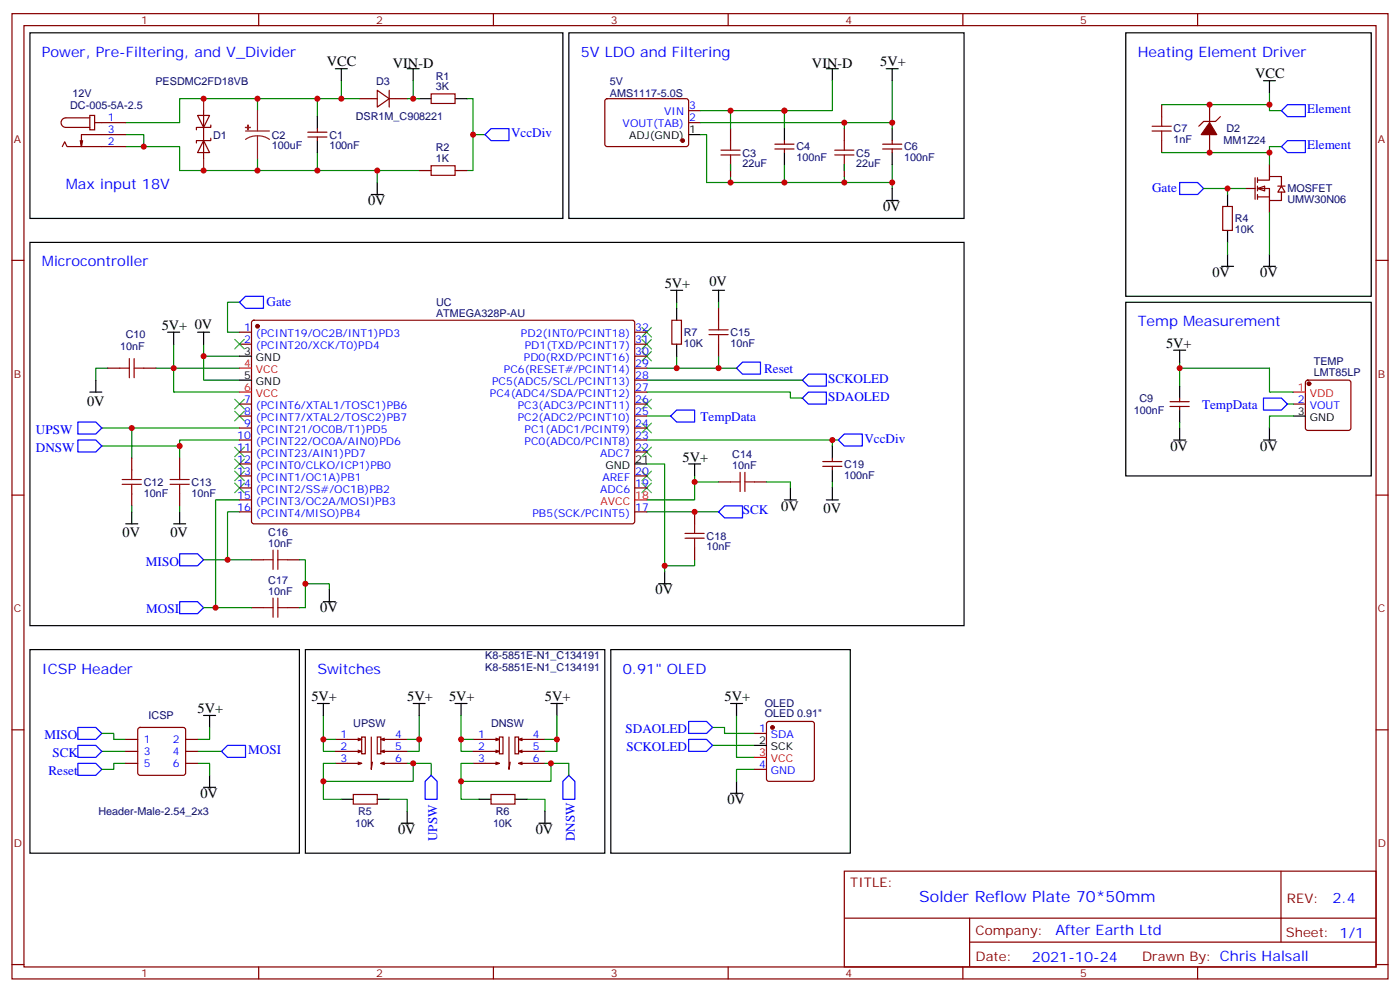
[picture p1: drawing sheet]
<svg xmlns="http://www.w3.org/2000/svg" width="412mm" height="292mm" viewBox="0 0 412 292" stroke-linecap="round" stroke-linejoin="round" font-family="sans-serif">
<g fill="none" stroke="#870000" stroke-width=".35">
<path d="M3.5 4h405.4v284.4h-405.4zM7.1 7.5h398.2v277.3h-398.2zM76.2 4v3.5M145.3 4v3.5M214.5 4v3.5M283.6 4v3.5M352.8 4v3.5M58.2 34h3.5l-1.7 3.5zM60 32.6v14.1M62.1 36.8v.7h-4.2v.7M215.2 37.9v3.5M248.7 37.9v3.5"/>
<path d="M60 41.4l1.7 3.5h-3.5zM62.1 40.7v.7h-4.2v.7M215.2 48.5v3.5M228.2 42.5h5.7M228.2 43.9h5.7M231.1 41.4v1.1M231.1 43.9v1M248.7 48.5v3.5M3.5 76.7h3.6M360.2 60.8h2.8v7.1h-2.8zM405.3 76.7h3.6M197.9 94.3h2.8v7.1h-2.8z"/>
<path d="M211.7 90.8v3.5M211.7 101.4v3.5M344.7 118.3h5.6M344.7 119.7h5.6M347.5 117.3v1M347.5 119.7v1.1M38.8 134.9v3.5M52.9 134.9v3.5M242.4 137.4h5.6M242.4 136h5.6M245.2 134.9v1.1M245.2 137.4v1"/>
<path d="M3.5 145.8h3.6M38.8 145.5v3.5M52.9 145.5v3.5M405.3 145.8h3.6M74.1 179h3.5M74.1 164.9h3.5M84.7 179h3.5M84.7 164.9h3.5M3.5 215h3.6M98.8 217.8h7.7l-1 .4M105.5 217.5l1 .3M106.5 217.1h1.1v4.9h-1.1z"/>
<path d="M109.4 217.1v9.5l.3-2.1M111.1 217.1h1.1v4.9h-1.1zM113.2 217.5l-1 .3M119.9 217.8h-7.7l1 .4M139.3 217.8h7.8l-1.1 .4M146 217.5l1.1 .3M147.1 217.1h1.1v4.9h-1.1zM149.9 217.1v9.5l.4-2.1M151.7 217.1h1.1v4.9h-1.1zM153.8 217.5l-1 .3M160.5 217.8h-7.7l1 .4M405.3 215h3.6"/>
<path d="M98.8 224.9h7.7l-1 .3M98.8 221.3h7.7l-1 .4M104.1 234h7v2.9h-7zM105.5 224.5l1 .4M105.5 221l1 .3M113.2 224.5l-1 .4M113.2 221l-1 .3M119.9 224.9h-7.7l1 .3M119.9 221.3h-7.7l1 .4M139.3 224.9h7.8l-1.1 .3M139.3 221.3h7.8l-1.1 .4M144.6 234h7.1v2.9h-7.1z"/>
<path d="M146 224.5l1.1 .4M146 221l1.1 .3M153.8 224.5l-1 .4M153.8 221l-1 .3M160.5 224.9h-7.7l1 .3M160.5 221.3h-7.7l1 .4M248.7 256.6h156.6v28.2h-156.6zM377.3 256.6v20.9M248.7 270.5h156.5M285.6 277.5h119.6M285.6 270.5v14.1M3.5 284.1h3.6"/>
<path d="M76.2 284.8v3.6M145.3 284.8v3.6M214.5 284.8v3.6M283.6 284.8v3.6M352.8 284.8v3.6M405.3 284.1h3.6"/>
</g>
<g fill="none" stroke="#008700" stroke-width=".35">
<path d="M60 29.1h15.8M75.8 29.1v3.5M93.5 29.1v5.3M100.5 23.8v5.3h-24.7M231.1 32.6v5.3M248.7 36.1v1.8M37 43.2h15.9v7h58.2M75.8 46.7v3.5M93.5 44.9v5.3M215.2 52v1.8M231.1 48.5v5.3M248.7 48.5v1.7"/>
<path d="M248.7 52v1.8M262.8 48.5v7M199.3 89v1.8M211.7 89v1.8M31.7 108.4h-3.5v3.6M45.9 108.4h5.3v7.1h19.4M51.2 101.4v7h19.4M60 101.4v10.6h10.6M60 104.9h10.6M199.3 104.9v3.5M211.7 104.9v3.5M347.5 106.7v1.7"/>
<path d="M373.9 108.4h-26.4v5.3M30 126.1h40.6M38.8 126.1v8.8M52.9 131.4v3.5M70.6 129.6h-17.7v1.8h-22.9M245.2 129.6v1.8M347.5 124.3v1.8M38.8 149v1.8M52.9 149v1.8M70.6 147.2h-7.1v31.8h10.6M70.6 150.8h-3.6v14.1h7.1M245.2 142v1.7"/>
<path d="M60 179h3.5M60 164.9h7M88.2 164.9h1.8v14.1h-1.8M90 171.9h7v1.8M95.2 217.8v3.5h3.6M123.5 217.8v3.5h-3.6M135.8 217.8v3.5h3.5M135.8 210.7v7.1h3.5M164 217.8v3.5h-3.5M164 210.7v7.1h-3.5M135.8 230.2v5.2h5.3M139.3 224.9h-3.5v5.3h26.5v-5.3"/>
<path d="M155.2 235.4h5.3v3.6M160.5 224.9h7.1v3.5"/>
</g>
<g fill="none" stroke="#a10000" stroke-width=".35">
<path d="M212.4 45.6h5.6M212.4 44.2h5.6M215.2 41.4v2.8M215.2 45.6v2.9M245.9 45.6h5.6M245.9 44.2h5.6M248.7 41.4v2.8M248.7 45.6v2.9M208.8 98.6h5.7M208.8 97.2h5.7M211.7 94.3v2.9M211.7 98.6v2.8"/>
<path d="M38.8 138.4v2.9M52.9 138.4v2.9M36 142.7h5.6M36 141.3h5.6M38.8 142.7v2.8M50.1 142.7h5.6M50.1 141.3h5.6M52.9 142.7v2.8M77.6 179h2.8M77.6 164.9h2.8M80.4 162.1v5.6M80.4 176.2v5.6"/>
<path d="M81.8 162.1v5.6M81.8 176.2v5.6M81.8 179h2.9M81.8 164.9h2.9"/>
</g>
<path d="M22.9 129.6h5.3l1.8 1.8-1.8 1.7h-5.3zM22.9 124.3h5.3l1.8 1.8-1.8 1.7h-5.3zM52.9 177.2h5.3l1.8 1.8-1.8 1.8h-5.3zM52.9 163.1h5.3l1.8 1.8-1.8 1.8h-5.3zM167.6 228.4l1.7 1.8v5.2h-3.5v-5.2z" fill="none" stroke="#00f" stroke-width=".35"/>
<g fill="none" stroke="#000" stroke-width=".35">
<path d="M8.8 9.7h157v54.6h-157zM167.6 9.7h116.4v54.6h-116.4zM331.6 9.7h72.3v77.6h-72.3zM231.1 37.9v3.5M109.4 57.3h3.5M111.1 53.8v3.5M231.1 44.9v3.6M261.1 59.1h3.5M262.8 55.5v3.6M361.6 57.3v3.5M8.8 71.4h275.2v112.9h-275.2zM359.8 78.5h3.6"/>
<path d="M361.6 67.9v3.5M361.6 74.9v3.6M372.2 78.5h3.5M373.9 74.9v3.6M58.2 97.9h3.5M60 97.9v3.5M197.6 85.5h3.5M199.3 85.5v3.5M199.3 90.8v3.5M209.9 85.5h3.5M211.7 85.5v3.5M331.6 89h72.3v51.2h-72.3z"/>
<path d="M26.5 115.5h3.5M28.2 112v3.5M199.3 101.4v3.5M347.5 113.7v3.6M245.2 131.4v3.5M245.2 138.4v3.6M345.7 129.6h3.5M347.5 120.8v3.5M347.5 126.1v3.5M372.2 129.6h3.5M373.9 126.1v3.5M37 154.3h3.6"/>
<path d="M38.8 150.8v3.5M51.2 154.3h3.5M52.9 150.8v3.5M243.4 147.2h3.5M245.2 143.7v3.5M95.2 177.2h3.6M97 173.7v3.5M194 171.9h3.6M195.8 168.4v3.5M8.8 191.3h79.4v60h-79.4zM90 191.3h88.2v60h-88.2zM179.9 191.3h70.6v60h-70.6z"/>
<path d="M134.1 207.2h3.5M135.8 207.2v3.5M162.3 207.2h3.5M164 207.2v3.5M60 231.9h3.5M61.7 228.4v3.5M100.5 235.4h3.6M111.1 235.4h3.6M119.9 239v3.5M141.1 235.4h3.5M151.7 235.4h3.5M160.5 239v3.5"/>
<path d="M215.2 233.7h3.5M217 230.2v3.5M118.2 242.5h3.5M158.7 242.5h3.6"/>
</g>
<path d="M189.1 96.4l2.8 2.9M191.9 96.4l-2.8 2.9" fill="none" stroke="#3c3" stroke-width=".35"/>
<path d="M60 29.1v3.5M60 46.7v3.5" fill="none" stroke="#8c2424" stroke-width=".35"/>
<path d="M370.4 55.5l2.1-.7v1.4z" fill="#fff" stroke="#870000" stroke-width=".35"/>
<g fill="none" stroke="#870000" stroke-width=".35">
<path d="M26.5 34h1.4v4.2h-1.4zM26.5 34.7h-7.1a1.41 1.41 0 0 0-1.4 1.4 1.41 1.41 0 0 0 1.4 1.4h7.1M27.9 36.1h9.1M37 39.7h-13v3.5l-.4-1.8M90.7 38.9h5.6M93.5 37.9v1M105.8 29.1h5.3M111.1 26.6l3.6 2.5-3.6 2.4zM114.7 29.1h5.2M114.7 26.6v4.9M127 27.7h7.1v2.8h-7.1zM178.4 29.3l.5-.2h23.5l.4 .7v12.9l-.7 .5-23.5-.1-.4-.6v-12.7z"/>
<path d="M202.8 32.6h3.6M202.8 36.1h3.6M342.2 30.8v3.6M356.3 30.8v5.3M356.3 39.7v5.2M359.5 34.4l-1.4 1.4h-3.6l-1.4 1.4M18.3 43.2l.7-1.4 .8 1.4h17.2M24.3 41.4l-.3 1.8M90.7 40.4h5.6M93.5 40.4v1M123.5 50.2h3.5M134.1 50.2h3.5"/>
<path d="M260 42.5h5.6M260 43.9h5.6M262.8 41.4v1.1M262.8 43.9v1M342.2 41.4v3.5M366.9 55.5h2.8M369.7 52.4v6.3M370.4 53.1h3.5v-1.1h3.6v2.8M370.4 55.5h3.5v3.6h3.6v-2.5M370.4 58h3.5M370.4 52.4v1.4M370.4 54.8v1.4"/>
<path d="M370.4 57.3v1.4M373.9 48.5v3.5M373.9 59.1v3.5M376.4 54.8h2.1M377.5 54.8l1 1.8h-2.1zM70.6 97.9h3.5M74.3 94.5l.5-.2 111.7 .1 .5 .6-.1 58.9-.6 .4-111.8-.1-.4-.6v-58.6zM187 97.9h3.5M31.7 108.4h3.6M42.3 108.4h3.6M70.6 101.4h3.5M70.6 119h3.5"/>
<path d="M187 101.4h3.5M187 119h3.5M187 115.5h3.5M187 112h3.5M187 108.4h3.5M187 104.9h3.5M381 119h3.5M384.8 112.2l.4-.2h12l.5 .2 .2 .5v13.4l-.2 .5-.5 .2h-12l-.5-.2-.2-.5v-13.4zM70.6 122.6h3.5M70.6 126.1h3.5M70.6 129.6h3.5M70.6 133.1h3.5"/>
<path d="M70.6 136.7h3.5M187 122.6h3.5M187 126.1h3.5M187 129.6h3.5M187 133.1h3.5M70.6 140.2h3.5M70.6 143.7h3.5M70.6 147.2h3.5M70.6 150.8h3.5M187 140.2h3.5M187 143.7h3.5M187 150.8h3.5"/>
<path d="M204.6 150.8v3.5M211.7 142h3.5M222.2 142h3.6M204.6 161.4v3.5M37 217.8h3.6M40.8 214.5l.5-.2h12.7l.5 .2 .2 .5v12.7l-.3 .5-.4 .2h-12.7l-.5-.2-.2-.5v-12.7zM54.7 217.8h3.5M222.2 216h3.6M226 212.7l.5-.2h12.7l.5 .2 .2 .5v16.2l-.2 .5-.5 .3h-12.7l-.5-.3-.2-.5v-16.2zM37 221.3h3.6M37 224.9h3.6M54.7 221.3h3.5"/>
<path d="M54.7 224.9h3.5M222.2 226.6h3.6"/>
</g>
<g fill="none" stroke="#000" stroke-width=".35">
<path d="M93.5 34.4v3.5M98.8 20.2h3.5M100.5 20.2v3.6M119.9 20.2h3.6M121.7 20.2v3.6M123.5 29.1h3.5M134.1 29.1h3.5M202.8 39.7h3.6M243.4 20.2h3.5M245.2 20.2v3.6M261.1 20.2h3.5M262.8 20.2v3.6"/>
<path d="M262.8 37.9v3.5M372.2 23.8h3.5M373.9 23.8v3.5M93.5 41.4v3.5M262.8 44.9v3.6M49.4 97.9h3.5M51.2 97.9v3.5M70.6 104.9h3.5M70.6 112h3.5M345.7 103.2h3.5M347.5 103.2v3.5M187 136.7h3.5"/>
<path d="M202.8 136.7h3.6M204.6 136.7v3.5M381 122.6h3.5M231.1 147.2h3.5M232.8 143.7v3.5M60 210.7h3.5M61.7 210.7v3.6M93.5 207.2h3.5M95.2 207.2v3.5M121.7 207.2h3.5M123.5 207.2v3.5M215.2 207.2h3.5"/>
<path d="M217 207.2v3.5M222.2 219.6h3.6"/>
</g>
<g fill="#870000" stroke="#870000" stroke-width=".35">
<path d="M356.3 36.1l2.1 3.6h-4.6z"/>
<circle cx="201.1" cy="41.4" r=".53"/>
<circle cx="75.8" cy="96.1" r=".53"/>
<circle cx="385.6" cy="113" r=".53"/>
<circle cx="227.5" cy="214.3" r=".53"/>
</g>
<g fill="none" stroke="#008700" stroke-width=".35">
<path d="M37 39.7h5.3v3.5M60 29.1h-7.1v7h-15.9M100.5 29.1h5.3M119.9 29.1h3.6M121.7 23.8v5.3M137.6 29.1h1.7v21.1h-1.7M139.3 39.7h3.6M206.4 39.7h1.7v14.1h54.7M215.2 32.6v5.3M245.2 23.8v8.8h-38.8M262.8 23.8v12.3h-56.4M262.8 36.1v1.8"/>
<path d="M342.2 30.8h31.7M373.9 27.3v5.3h3.6M123.5 50.2h-12.4v3.6M215.2 48.5v1.7M342.2 44.9h31.7M354.5 55.5h12.4M361.6 55.5v1.8M377.5 43.2h-3.6v5.3M361.6 71.4v3.5M373.9 62.6v12.3M70.6 89h-3.6v8.9h3.6M190.5 115.5h42.3v1.8h3.6"/>
<path d="M190.5 112h45.9M190.5 108.4h26.5M373.9 108.4v7.1h7.1M379.2 119h1.8M190.5 136.7h5.3v31.7M190.5 129.6h56.4M190.5 122.6h7.1M381 122.6h-7.1v3.5M190.5 150.8h21.2M204.6 140.2v7h-14.1M204.6 142h7.1M225.8 142h7v1.7"/>
<path d="M204.6 164.9v1.8h-8.8M30 216h3.5v1.8h3.5M61.7 214.3v3.5h-3.5M95.2 210.7v7.1h3.6M123.5 210.7v7.1h-3.6M209.9 214.3h3.5v1.7h8.8M209.9 219.6h12.3M217 210.7v12.4h5.2M30 221.3h7M37 224.9h-3.5v1.7h-3.5M58.2 224.9h3.5v3.5M58.2 221.3h7.1"/>
<path d="M95.2 230.2v5.2h5.3M98.8 224.9h-3.6v5.3h26.5v-5.3M114.7 235.4h5.2v3.6M119.9 224.9h7.1v3.5M222.2 226.6h-5.2v3.6"/>
</g>
<g fill="none" stroke="#a10000" stroke-width=".35">
<path d="M339.4 37.2h5.6M339.4 38.6h5.6M342.2 34.4v2.8M342.2 38.6v2.8M127 48.8h7.1v2.8h-7.1zM35.3 108.4h2.8M38.1 105.6v5.7M39.5 105.6v5.7M39.5 108.4h2.8M218 139.1v5.7M219.4 139.1v5.7M201.8 158.5h5.6"/>
<path d="M201.8 157.1h5.6M204.6 154.3v2.8M204.6 158.5v2.9M215.2 142h2.8M219.4 142h2.8"/>
</g>
<g fill="none" stroke="#00f" stroke-width=".35">
<path d="M142.9 39.7l1.7-1.8h5.3v3.5h-5.3zM377.5 32.6l1.7-1.8h5.3v3.6h-5.3zM347.5 53.8h5.3l1.7 1.7-1.7 1.8h-5.3zM377.5 43.2l1.7-1.8h5.3v3.5h-5.3zM70.6 89l1.7-1.7h5.3v3.5h-5.3zM217 108.4l1.7-1.7h5.3v3.5h-5.3zM236.4 117.3l1.7-1.8h5.3v3.5h-5.3zM238.1 110.2h5.3v3.5h-5.3l-1.7-1.7zM372.2 117.3h5.3l1.7 1.7-1.7 1.8h-5.3zM197.6 122.6l1.7-1.8h5.3v3.5h-5.3zM246.9 129.6l1.8-1.8h5.3v3.6h-5.3zM211.7 150.8l1.7-1.8h5.3v3.5h-5.3z"/>
<path d="M22.9 219.6h5.3l1.8 1.7-1.8 1.8h-5.3zM22.9 214.3h5.3l1.8 1.7-1.8 1.8h-5.3zM202.8 217.8h5.3l1.8 1.8-1.8 1.7h-5.3zM202.8 212.5h5.3l1.8 1.8-1.8 1.7h-5.3zM22.9 224.9h5.3l1.8 1.7-1.8 1.8h-5.3zM65.3 221.3l1.7-1.7h5.3v3.5h-5.3zM127 228.4l1.8 1.8v5.2h-3.6v-5.2z"/>
</g>
<g fill="none" stroke="#3c3" stroke-width=".35">
<path d="M69.1 100l2.9 2.8M72 100l-2.9 2.8M189.1 100l2.8 2.8M191.9 100l-2.8 2.8M69.1 117.6l2.9 2.8M72 117.6l-2.9 2.8M189.1 117.6l2.8 2.8M189.1 103.5l2.8 2.8M191.9 117.6l-2.8 2.8M191.9 103.5l-2.8 2.8M69.1 138.8l2.9 2.8M69.1 135.3l2.9 2.8"/>
<path d="M69.1 131.7l2.9 2.8M69.1 121.1l2.9 2.9M72 138.8l-2.9 2.8M72 135.3l-2.9 2.8M72 131.7l-2.9 2.8M72 121.1l-2.9 2.9M189.1 138.8l2.8 2.8M189.1 131.7l2.8 2.8M189.1 124.7l2.8 2.8M191.9 138.8l-2.8 2.8M191.9 131.7l-2.8 2.8M191.9 124.7l-2.8 2.8"/>
<path d="M69.1 142.3l2.9 2.8M72 142.3l-2.9 2.8M189.1 142.3l2.8 2.8M191.9 142.3l-2.8 2.8"/>
</g>
<path d="M70.6 108.4h3.5M70.6 115.5h3.5M381 115.5h3.5M187 147.2h3.5M222.2 223.1h3.6" fill="none" stroke="#f00" stroke-width=".35"/>
<path d="M72.3 38.6h7.1M75.8 32.6v6M75.8 40l1.9 .2 1.7 .9M75.8 40l-1.8 .2-1.7 .9M75.8 40v6.7" fill="none" stroke="#8c2424" stroke-width=".35"/>
<g fill="#8c2424" stroke="#8c2424" stroke-width=".35">
<path d="M72.3 37.5l1.4 .1z"/>
<path d="M73 36.8l.1 1.4z"/>
</g>
<g fill="#c00">
<circle cx="139.3" cy="39.7" r=".88"/>
<circle cx="248.7" cy="53.8" r=".88"/>
<circle cx="215.2" cy="53.8" r=".88"/>
<circle cx="231.1" cy="53.8" r=".88"/>
<circle cx="135.8" cy="217.8" r=".88"/>
<circle cx="164" cy="217.8" r=".88"/>
<circle cx="123.5" cy="217.8" r=".88"/>
<circle cx="95.3" cy="217.8" r=".88"/>
<circle cx="38.8" cy="126.1" r=".88"/>
<circle cx="52.9" cy="131.4" r=".88"/>
<circle cx="51.2" cy="108.4" r=".88"/>
<circle cx="60" cy="104.9" r=".88"/>
<circle cx="63.5" cy="179" r=".88"/>
<circle cx="67" cy="164.9" r=".88"/>
<circle cx="90" cy="171.9" r=".88"/>
<circle cx="135.8" cy="230.2" r=".88"/>
<circle cx="162.3" cy="224.9" r=".88"/>
<circle cx="121.7" cy="224.9" r=".88"/>
<circle cx="245.2" cy="129.6" r=".88"/>
<circle cx="211.7" cy="108.4" r=".88"/>
<circle cx="199.3" cy="108.4" r=".88"/>
<circle cx="204.6" cy="150.8" r=".88"/>
<circle cx="195.8" cy="166.7" r=".88"/>
<circle cx="347.5" cy="108.4" r=".88"/>
<circle cx="75.8" cy="50.2" r=".88"/>
<circle cx="93.5" cy="50.2" r=".88"/>
<circle cx="93.5" cy="29.1" r=".88"/>
<circle cx="215.2" cy="32.6" r=".88"/>
<circle cx="262.8" cy="53.8" r=".88"/>
<circle cx="248.7" cy="36.1" r=".88"/>
<circle cx="262.8" cy="36.1" r=".88"/>
<circle cx="95.3" cy="230.2" r=".88"/>
<circle cx="204.6" cy="142" r=".88"/>
<circle cx="361.6" cy="55.5" r=".88"/>
<circle cx="75.8" cy="29.1" r=".88"/>
<circle cx="373.9" cy="30.8" r=".88"/>
<circle cx="356.3" cy="30.8" r=".88"/>
<circle cx="373.9" cy="44.9" r=".88"/>
<circle cx="356.3" cy="44.9" r=".88"/>
<circle cx="42.3" cy="43.2" r=".88"/>
<circle cx="60" cy="29.1" r=".88"/>
<circle cx="60" cy="50.2" r=".88"/>
<circle cx="231.1" cy="32.6" r=".88"/>
<circle cx="111.1" cy="50.2" r=".88"/>
<circle cx="100.5" cy="29.1" r=".88"/>
<circle cx="121.7" cy="29.1" r=".88"/>
</g>
<text font-size="4.6" fill="#00f" x="270.8" y="265.6">Solder Reflow Plate 70*50mm</text>
<g font-size="4.2" fill="#00f">
<text x="12.3" y="16.7">Power, Pre-Filtering, and V_Divider</text>
<text x="171.1" y="16.7">5V LDO and Filtering</text>
<text x="335.1" y="16.7">Heating Element Driver</text>
<text x="19.4" y="55.5">Max input 18V</text>
<text x="12.3" y="78.5">Microcontroller</text>
<text x="335.1" y="96.1">Temp Measurement</text>
<text x="12.3" y="198.4">ICSP Header</text>
<text x="93.5" y="198.4">Switches</text>
<text x="183.4" y="198.4">0.91&quot; OLED</text>
<text x="392.5" y="265.9">2.4</text>
<text x="310.9" y="275.4">After Earth Ltd</text>
<text x="304" y="283.2">2021-10-24</text>
</g>
<g font-size="4.2">
<text x="96.3" y="19.5">VCC</text>
<text x="115.7" y="19.9">VIN-D</text>
<text x="239.2" y="19.9">VIN-D</text>
<text x="259.3" y="19.5">5V+</text>
<text x="369.7" y="23.1">VCC</text>
<text x="108.4" y="60.4">0V</text>
<text x="260.1" y="62.2">0V</text>
<text x="357.1" y="81.6">0V</text>
<text x="371.2" y="81.6">0V</text>
<text x="195.8" y="84.8">5V+</text>
<text x="209" y="84.3">0V</text>
<text x="47.6" y="97.2">5V+ 0V</text>
<text x="343.5" y="102.4">5V+</text>
<text x="25.6" y="119.5">0V</text>
<text x="201.1" y="136">5V+</text>
<text x="344.8" y="132.8">0V</text>
<text x="371.2" y="132.8">0V</text>
<text x="230.1" y="150.4">0V</text>
<text x="242.6" y="151.2">0V</text>
<text x="36.1" y="158.3">0V</text>
<text x="50.2" y="158.3">0V</text>
<text x="193.1" y="175.1">0V</text>
<text x="94.3" y="180.4">0V</text>
<text x="91.7" y="206.5">5V+</text>
<text x="119.9" y="206.5">5V+</text>
<text x="132.3" y="206.5">5V+</text>
<text x="160.5" y="206.5">5V+</text>
<text x="213.4" y="206.5">5V+</text>
<text x="58.2" y="210">5V+</text>
<text x="59" y="235.1">0V</text>
<text x="214.3" y="236.8">0V</text>
<text x="117.2" y="245.6">0V</text>
<text x="157.8" y="245.6">0V</text>
</g>
<g font-size="3.9" fill="#00f">
<text x="385.1" y="33.3">Element</text>
<text x="150.6" y="40.4">VccDiv</text>
<text x="385.1" y="43.9">Element</text>
<text x="339.4" y="56.6">Gate</text>
<text x="78.5" y="90.3">Gate</text>
<text x="225.1" y="109.7">Reset</text>
<text x="243.9" y="112.8">SCKOLED</text>
<text x="243.9" y="118.1">SDAOLED</text>
<text x="206.4" y="123.9">TempData</text>
<text x="354.1" y="120.4">TempData</text>
<text x="10.6" y="127.8">UPSW</text>
<text x="254.6" y="130.4">VccDiv</text>
<text x="10.6" y="133.1">DNSW</text>
<text x="218.8" y="151.5">SCK</text>
<text x="43" y="166.7">MISO</text>
<text x="43" y="180.7">MOSI</text>
<text x="13.1" y="217.7">MISO</text>
<text x="184.3" y="216">SDAOLED</text>
<text x="184.5" y="221.3">SCKOLED</text>
<text x="15.4" y="223.1">SCK</text>
<text x="73.1" y="222">MOSI</text>
<text x="14.3" y="228.3">Reset</text>
<text x="128.8" y="247.8" transform="rotate(-90 128.8 247.8)">UPSW</text>
<text x="169.3" y="247.8" transform="rotate(-90 169.3 247.8)">DNSW</text>
</g>
<g font-size="3.9" fill="#800">
<text x="250.5" y="261.2">TITLE:</text>
<text x="379.1" y="265.9">REV:</text>
<text x="287.4" y="275.4">Company:</text>
<text x="378.7" y="276">Sheet: 1/1</text>
<text x="287.4" y="283.1">Date:</text>
<text x="336.4" y="283.2">Drawn By: Chris Halsall</text>
</g>
<g font-size="3.2" fill="#800">
<text x="41.6" y="7">1</text>
<text x="110.8" y="7">2</text>
<text x="179.9" y="7">3</text>
<text x="249.1" y="7">4</text>
<text x="318.2" y="7">5</text>
<text x="4.1" y="42.1">A</text>
<text x="405.9" y="42.1">A</text>
<text x="4.1" y="111.3">B</text>
<text x="405.9" y="111.3">B</text>
<text x="4.1" y="180.4">C</text>
<text x="405.9" y="180.4">C</text>
<text x="4.1" y="249.6">D</text>
<text x="405.9" y="249.6">D</text>
<text x="41.6" y="287.8">1</text>
<text x="110.8" y="287.8">2</text>
<text x="179.9" y="287.8">3</text>
<text x="249.1" y="287.8">4</text>
<text x="318.2" y="287.8">5</text>
</g>
<g font-size="3.2" fill="#000080">
<text x="128.4" y="23.4">R1</text>
<text x="21.4" y="28.4">12V</text>
<text x="45.8" y="25">PESDMC2FD18VB</text>
<text x="110.8" y="24.9">D3</text>
<text x="128.4" y="26.6">3K</text>
<text x="179.6" y="28.5">AMS1117-5.0S</text>
<text x="179.7" y="25">5V</text>
<text x="20.7" y="32">DC-005-5A-2.5</text>
<text x="104.8" y="35.5">DSR1M_C908221</text>
<text x="62.8" y="40.8">D1</text>
<text x="80.1" y="40.8">C2</text>
<text x="97" y="40.8">C1</text>
<text x="345.7" y="39">C7</text>
<text x="361.3" y="39">D2</text>
<text x="80.1" y="44">100uF</text>
<text x="97" y="44">100nF</text>
<text x="128.4" y="47.8">1K</text>
<text x="128.4" y="44.6">R2</text>
<text x="218.7" y="46.2">C3</text>
<text x="234.6" y="47.5">100nF</text>
<text x="234.6" y="44.3">C4</text>
<text x="252.2" y="46.2">C5</text>
<text x="266.3" y="47.5">100nF</text>
<text x="266.3" y="44.3">C6</text>
<text x="345.7" y="42.2">1nF</text>
<text x="360.4" y="42.5">MM1Z24</text>
<text x="218.7" y="49.2">22uF</text>
<text x="252.2" y="49.2">22uF</text>
<text x="379.2" y="59.8">UMW30N06</text>
<text x="379.2" y="56.7">MOSFET</text>
<text x="363.7" y="65.5">R4</text>
<text x="363.7" y="68.7">10K</text>
<text x="128.4" y="93.3">ATMEGA328P-AU</text>
<text x="128.4" y="90.1">UC</text>
<text x="37" y="99.6">C10</text>
<text x="201.4" y="99">R7</text>
<text x="215.2" y="99">C15</text>
<text x="35.4" y="103.2">10nF</text>
<text x="201.4" y="102.2">10K</text>
<text x="215.2" y="102.2">10nF</text>
<text x="387" y="107.5">TEMP</text>
<text x="387" y="110.7">LMT85LP</text>
<text x="335.6" y="118.4">C9</text>
<text x="334" y="121.9">100nF</text>
<text x="215.7" y="134.9">C14</text>
<text x="248.7" y="137.8">C19</text>
<text x="42.3" y="143.1">C12</text>
<text x="56.4" y="143.1">C13</text>
<text x="215.7" y="138.1">10nF</text>
<text x="248.7" y="141">100nF</text>
<text x="42.3" y="146.3">10nF</text>
<text x="56.4" y="146.3">10nF</text>
<text x="79" y="161">10nF</text>
<text x="79" y="157.9">C16</text>
<text x="208.1" y="159">C18</text>
<text x="208.1" y="162.1">10nF</text>
<text x="79" y="172">C17</text>
<text x="79" y="175.1">10nF</text>
<text x="142.9" y="197.8">K8-5851E-N1_C134191</text>
<text x="142.9" y="194.2">K8-5851E-N1_C134191</text>
<text x="225.3" y="208.4">OLED</text>
<text x="43.8" y="211.9">ICSP</text>
<text x="104.1" y="214.3">UPSW</text>
<text x="144.6" y="214.3">DNSW</text>
<text x="225.3" y="211.3">OLED 0.91&quot;</text>
<text x="29" y="240.1">Header-Male-2.54_2x3</text>
<text x="104.7" y="243.6">10K</text>
<text x="105.5" y="240.1">R5</text>
<text x="145.2" y="243.6">10K</text>
<text x="146.1" y="240.1">R6</text>
</g>
<g font-size="3.2" fill="#00f">
<text x="31.7" y="35.8">1</text>
<text x="195.7" y="34">VIN</text>
<text x="203" y="32.2">3</text>
<text x="203" y="35.8">2</text>
<text x="31.7" y="39.3">3</text>
<text x="183.4" y="37.5">VOUT(TAB)</text>
<text x="31.7" y="42.8">2</text>
<text x="71.9" y="97.5">1</text>
<text x="71.9" y="101">2</text>
<text x="75.4" y="99.3">(PCINT19/OC2B/INT1)PD3</text>
<text x="153.5" y="99.3">PD2(INT0/PCINT18)</text>
<text x="187.1" y="101">31</text>
<text x="187.1" y="97.5">32</text>
<text x="75.4" y="102.8">(PCINT20/XCK/T0)PD4</text>
<text x="154.3" y="106.3">PD0(RXD/PCINT16)</text>
<text x="154.6" y="102.8">PD1(TXD/PCINT17)</text>
<text x="187.1" y="104.6">30</text>
<text x="144.9" y="113.4">PC5(ADC5/SCL/PCINT13)</text>
<text x="148.4" y="109.9">PC6(RESET#/PCINT14)</text>
<text x="187.1" y="111.6">28</text>
<text x="187.1" y="108.1">29</text>
<text x="71.9" y="118.7">7</text>
<text x="144.3" y="116.9">PC4(ADC4/SDA/PCINT12)</text>
<text x="187.1" y="118.7">26</text>
<text x="187.1" y="115.1">27</text>
<text x="382.3" y="118.7">2</text>
<text x="71.9" y="122.2">8</text>
<text x="71.9" y="125.7">9</text>
<text x="75.4" y="120.4">(PCINT6/XTAL1/TOSC1)PB6</text>
<text x="75.4" y="124">(PCINT7/XTAL2/TOSC2)PB7</text>
<text x="152.5" y="124">PC2(ADC2/PCINT10)</text>
<text x="152.5" y="120.4">PC3(ADC3/PCINT11)</text>
<text x="187.1" y="125.7">24</text>
<text x="187.1" y="122.2">25</text>
<text x="385.8" y="120.4">VOUT</text>
<text x="69.9" y="129.3">10</text>
<text x="75.4" y="127.5">(PCINT21/OC0B/T1)PD5</text>
<text x="75.4" y="131">(PCINT22/OC0A/AIN0)PD6</text>
<text x="154.5" y="131">PC0(ADC0/PCINT8)</text>
<text x="154.5" y="127.5">PC1(ADC1/PCINT9)</text>
<text x="187.1" y="129.3">23</text>
<text x="69.9" y="132.8">11</text>
<text x="69.9" y="136.3">12</text>
<text x="75.4" y="134.5">(PCINT23/AIN1)PD7</text>
<text x="176.8" y="134.5">ADC7</text>
<text x="187.1" y="132.8">22</text>
<text x="69.9" y="139.8">13</text>
<text x="69.9" y="143.4">14</text>
<text x="75.4" y="138.1">(PCINT0/CLKO/ICP1)PB0</text>
<text x="75.4" y="141.6">(PCINT1/OC1A)PB1</text>
<text x="177.5" y="141.6">AREF</text>
<text x="187.1" y="143.4">19</text>
<text x="187.1" y="139.8">20</text>
<text x="69.9" y="146.9">15</text>
<text x="75.4" y="145.1">(PCINT2/SS#/OC1B)PB2</text>
<text x="75.4" y="148.7">(PCINT3/OC2A/MOSI)PB3</text>
<text x="176.8" y="145.1">ADC6</text>
<text x="69.9" y="150.4">16</text>
<text x="75.4" y="152.2">(PCINT4/MISO)PB4</text>
<text x="156.8" y="152.2">PB5(SCK/PCINT5)</text>
<text x="187.1" y="150.4">17</text>
<text x="223.6" y="215.7">1</text>
<text x="42.3" y="218.9">1</text>
<text x="50.9" y="218.9">2</text>
<text x="100.3" y="221">2</text>
<text x="100.3" y="217.5">1</text>
<text x="116.4" y="221">5</text>
<text x="116.4" y="217.5">4</text>
<text x="140.9" y="221">2</text>
<text x="140.9" y="217.5">1</text>
<text x="157" y="221">5</text>
<text x="157" y="217.5">4</text>
<text x="227.1" y="217.5">SDA</text>
<text x="42.3" y="222.4">3</text>
<text x="42.3" y="225.9">5</text>
<text x="50.9" y="222.4">4</text>
<text x="50.9" y="225.9">6</text>
<text x="100.3" y="224.5">3</text>
<text x="116.4" y="224.5">6</text>
<text x="140.9" y="224.5">3</text>
<text x="157" y="224.5">6</text>
<text x="223.6" y="226.3">4</text>
<text x="227.1" y="228">GND</text>
</g>
<g font-size="3.2">
<text x="185.3" y="41.1">ADJ(GND)</text>
<text x="203" y="39.3">1</text>
<text x="71.9" y="104.6">3</text>
<text x="75.4" y="106.3">GND</text>
<text x="71.9" y="111.6">5</text>
<text x="75.4" y="113.4">GND</text>
<text x="382.3" y="122.2">3</text>
<text x="385.8" y="124">GND</text>
<text x="187.1" y="136.3">21</text>
<text x="178.4" y="138.1">GND</text>
<text x="223.6" y="219.2">2</text>
<text x="227.1" y="221">SCK</text>
</g>
<g font-size="3.2" fill="#f00">
<text x="71.9" y="108.1">4</text>
<text x="75.4" y="109.9">VCC</text>
<text x="71.9" y="115.1">6</text>
<text x="75.4" y="116.9">VCC</text>
<text x="382.3" y="115.1">1</text>
<text x="385.8" y="116.9">VDD</text>
<text x="176.9" y="148.7">AVCC</text>
<text x="187.1" y="146.9">18</text>
<text x="223.6" y="222.7">3</text>
<text x="227.1" y="224.5">VCC</text>
</g>
</svg>
